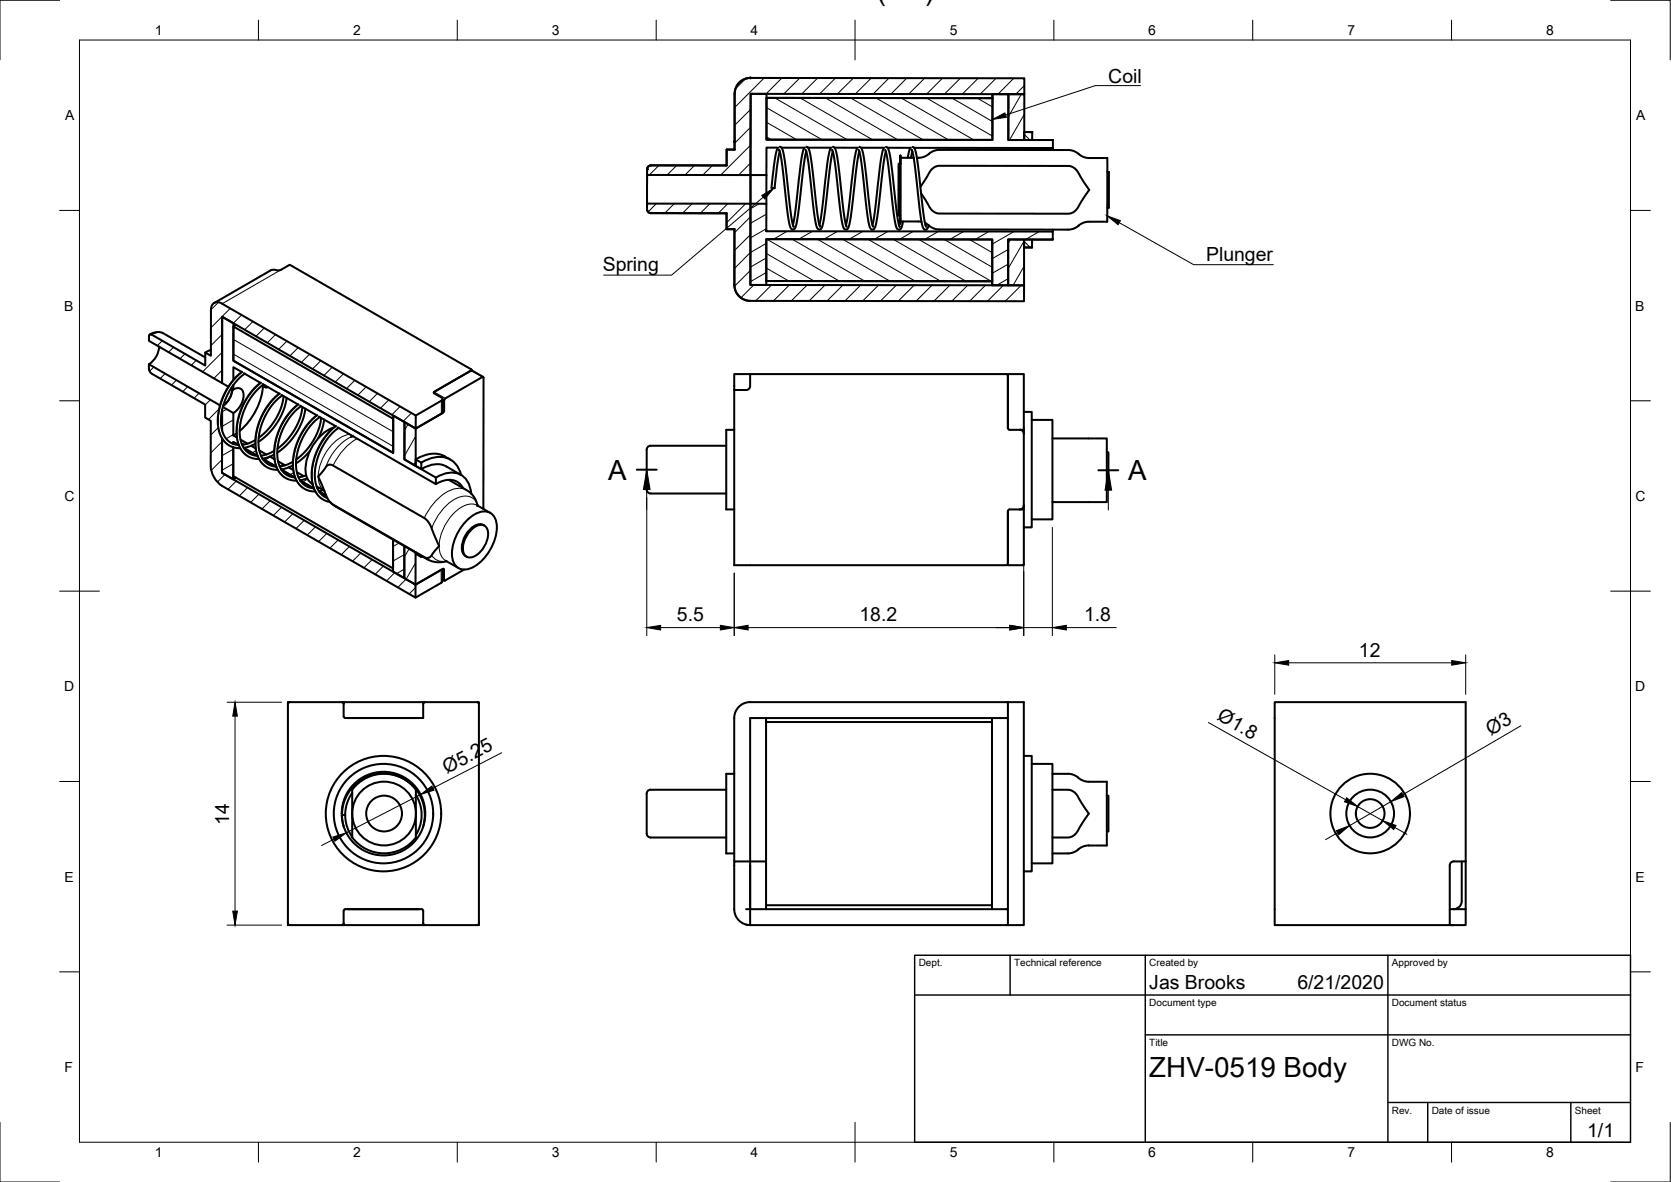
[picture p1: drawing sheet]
<svg xmlns="http://www.w3.org/2000/svg" width="420mm" height="297mm" viewBox="0 0 420 297" stroke-linecap="round" stroke-linejoin="round" font-family="sans-serif">
<!-- layer: Visible -->
<g fill="none" stroke="#000" stroke-width=".51">
<path d="M187.7 19.7l.7-.1 69.2 .1v4l-68.9-.1v20.4h-26M187.7 19.7a4 4 0 0 0-3 3.9v11M188.8 19.6a4 4 0 0 0-4.1 4v14h-2v4h-19M184.7 34.6v3M184.7 37.6h-2v4M184.7 37.6h.1M192.7 24.6l56.9 .1-.1 10.5-56.8-.1zM192.7 24.6l56.9 .1M195.5 37.3l-.7 2.7-.8 6.6a.44 .44 0 0 0 .2 .7 .44 .44 0 0 0 .6-.4l.7-6.2 .6-2.7M195.7 37.1h-3v6.9M195.9 37.6l.8 3.7 1.6 13.9 .4 1.8 .5 .7 .4-.1 .3-.3 .5-1.6 1.7-14.3 .6-3.4M196.1 36.9l.5 .4 .6 2 1.6 14.4 .7 3.3"/>
<path d="M196.5 37.1h5.9M202.2 37.3l-.7 2.7-1.5 13.2-.6 3.3M202.6 37.6l.7 3.6 1.6 14 .5 1.9 .2 .4 .4 .2 .6-.5 .5-2 1.6-13.1 .7-4.1M202.8 36.9l.3 .1 .3 .5 .4 1.8 1.7 14.4 .7 3.3M203.2 37.1h5.8M208.8 37.3l-.6 2.8-1.5 12.8-.7 3.6M209.2 37.6l.8 3.6 1.6 14 .5 2.1 .5 .4 .4-.1 .3-.3 .5-2.1 1.6-13.6 .7-3.6M209.4 36.9l.6 .4 .5 1.9 1.7 14.9 .7 2.9M209.8 37.1h5.9M215.5 37.3l-.7 3.1-1.5 12.8-.6 3.3M215.9 37.6l.7 3.6 1.6 13.9 .5 2 .5 .6 .4-.1 .4-.3 .5-1.9 1.6-13.8 .6-3.5M216.1 36.9l.4 .3 .3 .4 .4 2 1.6 13.5 .7 3.9"/>
<path d="M216.5 37.1h5.9M222.2 37.3l-.7 2.7-1.5 12.9-.6 3.6M222.6 37.7l.6 3 1.7 14 .4 2.2 .4 .7 .4 .1 .4-.2 .6-1.8M222.8 36.9l.6 .5 .4 1.8 1.7 14.3 .7 3.5M223.2 37.1l5.8 .1M226.4 39.7h3.3M228.8 37.3l-.6 2.4M229.2 37.7l.8 3.3 1.2 11.5 .6 3.9 .4 1 .4 .3 .6-.2 .3-.9M229.4 38.1l-.4 1.6M229.4 36.9l.5 .3 .2 .4 .4 1.9 1.7 14 .7 3.5M229.8 37.2h34.9v-2h-11.2l.1-11.5h-4l-.1 11.5-56.8-.1v-11.5h-4v20.4h4M230.5 39.7l1.7-.2 2.5-1.6 1.3-.2h32.9l1.3 .3 1.7 1.2 1.3 .5h5.2"/>
<path d="M249.5 23.7v1M249.6 24.7h.1M253.6 23.7h4l-.1 11.5h-4zM257.5 33.2h2v2h-2zM257.5 33.2h2M259.5 35.2h5.2M259.6 33.2h.1M264.7 37.2v.5M264.7 35.2h.1M278.4 39.7v16l-5.2 .1-1.2 .4-1.9 1.2-1.3 .3h-32.9l-1.4-.4-1.9-1.3M162.7 52.6l.2 .6 .6 .4h19.2v4h2v14a4 4 0 0 0 4 4M162.7 52.6v-1.4h26v20.4l68.8 .1v4l-68.8-.1"/>
<path d="M162.7 52.6l.2 .6 .6 .4h19.2M163.7 41.6l-.6 .2-.4 .6v8.8M163.7 41.6l-.7 .3-.3 .7M163.7 41.6h19M182.7 53.6v4h2M182.7 53.6h.1M182.7 41.6h.1M184.7 57.6l-.1 14a4 4 0 0 0 4 4M184.7 57.6h.1M188.7 51.2h4v6.9l72 .1v2h-11.2v11.5h-4v-11.5l-56.8-.1v11.5h-4zM188.7 44v7.2M192.7 44v7.2"/>
<path d="M226 54.2h.4M226 41.1v13.1zM226 41.2h.4M226.4 55l-.4 1.6M226.4 55.7h5.3M226.4 41.1v-1.4v15.9v-1.4M226.4 41.1v13.1M231.4 47l2.9-4.4 .8-.7 1.1-.2h32.6l1 .3 .8 .7 2.8 4.3a.7 .7 0 0 1 .1 1.2l-2.9 4.6-.8 .6-1.1 .3-32.8-.1-1-.3-.7-.6-2.6-4.1M232.8 56.1l-.1 .5M264.7 57.7v.5M278.4 43.2h.4M278.4 52.2h.4"/>
<path d="M278.8 43.2v9M69.3 67.9l1.4-.1 2.2-1.3 45.5 26.3M69.3 67.9l-.7-.1-.6 .2-14.1 8.1M188.6 75.6h.1M192.7 60.1l56.8 .1v10.5l-56.8-.1zM192.7 70.6l56.8 .1M249.4 70.7l.1 1M249.5 70.7h.1M253.5 60.2h4v11.5h-4zM257.5 60.2h2v2h-2zM257.5 62.2h2M259.5 60.2h5.2"/>
<path d="M259.5 62.2h.1M264.7 60.2h.1M37.5 84.1h.6l13.5 7.8v-3.3l1.4 .8v-11.4a1.71 1.71 0 0 1 .9-1.9 1.71 1.71 0 0 1 2 .2l48.6 28.1v3.3l-48.6-28.1-.1 16.7-18.4-10.7zM37.7 84.1l1.7-.7 1.7 .3 10.5 6.1M40 87.1a5.6 5.6 0 0 1-2.5 4.4M53 87.9l-1.4 .7M57.4 97.2l-1.6-.9 .1-16.7 2.8 1.6v9.4l40.2 23.2v-9.4l2.8 1.7v9.4l7.9 4.5v1.7l-24.7-14.3M58.1 97.6l.6 .3M58.4 97.7l-.2 1.4-.6 1.3-1.5 1.6M58.7 96.8v1.1M58.7 97.9a1.56 1.56 0 0 1 1.8-.2 1.56 1.56 0 0 1 .8 1.6 5.6 5.6 0 0 1-2.6 4.5M58.7 82l40.2 23.2v8.6l-40.2-23.2z"/>
<path d="M59.4 81.6l-.7 .4M60.8 93.5l-2.1-1.2v3.2M60.8 93.4l-2.2 2.1-2 3.1-1.4 3.6-.5 3.4 .4 2.9 1 2.1 1.7 1.5 1.3 .4 1.3 .1M61.3 93.8l4.2 2.4M61.6 93.9l-2.1 1.8-1.8 2.6-1.2 2.6-.9 3.6 .1 2.9 .3 1.2 .6 1.4 1.5 1.3 1.9 .5M65.6 96.2l-2.2 2-2.1 3.2-1.4 3.6-.4 3.3 .3 2.9 .5 1.3 .8 1.1 .7 .7 1.2 .7 2.1 .3M66 96.5l4.2 2.4M66.1 96.7a16.8 16.8 0 0 1-5.8 11.6M66.3 96.6l-2.6 2.4-1.7 2.7-1.2 3.1-.5 3 .2 2.6 .7 2 .9 1.1 .7 .5 1.9 .5M66.6 96.8a.44 .44 0 0 0 .1 .6 .44 .44 0 0 0 .6-.1M70.3 98.9l-2.1 1.9-2 3-1.5 3.6-.5 3.1 .2 3 .4 1.3 .7 1.2 .9 1 1 .6 1.1 .3 1.3 .2M70.7 99.2l4.2 2.4"/>
<path d="M71 99.4l-2.3 2.1-2 3-1.2 3.1-.5 2.9 .2 2.6 .5 1.5 .5 .9 1.6 1.4 1.7 .4M71.3 99.6l-.4 2.3-1.5 3.2-1.9 2.8-2.5 2.1M72.1 100l-.7 2.9-1.6 3.2-2.3 2.8-2.5 2.1M111 99.9l.3 .4-.3 .4M118.4 93.1l-9.4 5.5 2 1.3M118.5 92.8v.3M118.5 93.1l3 1.6M118.6 92.9v.2M121.3 94.7l-9.3 5.4-.3 .5-.2 3-7 4.1 6.5-3.7 .3-.4M121.3 94.8l.3 .1-.1 33M184.6 98h3.1l.6-.2 .3-.7v-3.1h64.4l.4 .4v13.2M184.6 98v44h68.4"/>
<path d="M188.6 94h-4v4M55.3 101.9l-17.9-10.4 .1 1.6 .5 .7 13.6 7.9v3.2l1.4 .9v11.4a6.3 6.3 0 0 0 2.8 4.9l48.7 28.1v-3.3l-48.7-28.1v-8.6v8.6l2.9 1.7v-8.1v7.2l40.1 23.2v-7.2v8.1l2.9 1.6v-8.1v8.1l2.8 1.6v-8v.3l1.4 .8v-.3M55.8 103.1v5M56 102.3l2.7 1.5v5.6M58.7 111.6v-.5l1.3 .7M58.7 109.4l.9 .5M59.5 108.9l-.8 .5M60.5 110.5l1.8 1M61.3 112.6l3.4 1.9M63.1 112l1.2 .7M64.2 110.6l-1.7 .8-1.6 .4M64.2 111.5l-1.4 .6-1.5 .5"/>
<path d="M65.2 113.2l1.8 1M66 115.3l3.4 1.9M67.9 114.7l1.1 .7M68.9 113.3l-1.9 .9-1.4 .3M68.9 114.2l-1.4 .7-1.5 .4M69.9 115.9l1.8 1M70.8 118.1l3.3 1.9M72.6 117.5l1.1 .6M73.6 116l-1.6 .8-1.7 .4M73.6 117l-1.5 .7-1.4 .3M74.6 118.6l1.8 1.1M75 101.6l-2 1.8-2.2 3.3-1.4 3.4-.5 3.1 .3 3.3 .5 1.2 .7 1.2 .9 .9 1 .6 1.1 .3 1.2 .1"/>
<path d="M75.5 101.9l4.2 2.5M75.7 102.1l-2 1.8-2.1 2.9-1.4 3.5-.5 2.9 .2 2.7 .3 1.1 .8 1.3 1.3 1.2 1.9 .5M76 102.3l-.4 2.3-1.5 3.3-1.6 2.4-2.7 2.5M76.8 102.7l-.8 3.2-1.5 3-2.5 3-2.3 1.9M77 119.5l-1.9 .5M77.9 113.3l-1.8 2-1.7 1.2M79.7 104.3l-2.4 2.3-1.8 2.8-1.3 3.4-.6 3.3 .3 3 .5 1.3 .7 1.1 .7 .8 1 .7 1.1 .4 1.4 .1M80.2 104.7l4.2 2.4M80.4 104.8l-1.2 .9-1.2 1.3-1.7 2.5-1.3 3.5-.6 2.9 .3 2.9 .8 1.9 1.4 1.4 .8 .4 1.2 .2M80.8 105l-.5 2.3-1.5 3.5-2.3 3-2 1.7M81.5 105.4l-.4 2-1.1 2.7M82.1 117.2l.7-.4 .9 .2 23.1 13.2 1.3 1.6 1.9 4.6a.7 .7 0 0 1 .2 1.1l-2.1 2.5-.8 .2-.6-.2-23.1-13.3-.8-.8-.7-1-1.7-4.4a.66 .66 0 0 1-.2-1z"/>
<path d="M83.9 107.5a11.6 11.6 0 0 0-6.9 12.1l.3 .6M84.4 107l-2 1.9-2 2.9-1.4 3.5-.6 3.2 .1 3 .8 2 .7 1 .9 .9 2.1 .8M85.1 107.5l-1.7 1.6-2 2.5-1.2 2.6-.8 2.9-.2 2.8 .5 2.5 .9 1.6 .8 .7 .9 .5M88.8 109.6l-.6 .2M101.7 106.1l2.8 1.6v9.4l-2.8-1.6zM104.5 115.4a7.2 7.2 0 0 1 8.7 .1M104.5 115.5l1.4 .8v1.6l-1.4-.8zM105.9 116.3a6.9 6.9 0 0 1 8-.4 6.3 6.3 0 0 1 2 3.4M105.9 117.9a6.3 6.3 0 0 1 6.4-.7l3.6 2.2M111 100.7l-6.5 3.7M111.3 100.3v3.3M182.6 112h-19a1.4 1.4 0 0 0-1 1.7v8.3a1.9 1.9 0 0 0 .6 1.9l19.4 .1"/>
<path d="M184.6 108h-2v20h2M253.4 107.6v-13.6h4v14M253.4 107.6l.4 .4h2.6M256.4 108h1v20M256.4 108a1.01 1.01 0 0 1 1 1M257.4 103.5h2v29h-2M259.4 105.5h5.2v25h-5.2M264.6 110.2h13.7v16h-13.7M278.3 113.7h.4v9h-.4M59.4 120l-.7 .5M75.5 120.8l3.3 1.9M77.2 120.2l-1.7 .5"/>
<path d="M77.3 120.2l.6 .9 .7 .6M79.6 122.2l2 1.1M80.2 122.6l-.4 .1M80.2 123.5l1.8 1M81.2 123.2l-1 .2M83.1 126.3l1.3 1 23.2 13.4 2.1 .6h1.4l1.2-.3M106.2 139.8l-.3 .2M109.6 121.6a4.7 4.7 0 0 1 6.3 .3l.5 .7M109.6 120a6.2 6.2 0 0 1 6.7-.4 5.8 5.8 0 0 1 2.2 4.4M112.9 120.6l5.3 3.2 1 1.1 1 2.2M117.7 130.5a5.2 5.2 0 0 1 5.6-1.6 4.5 4.5 0 0 1 1.6 4.7 12.3 12.3 0 0 1-6.5 9.2 3.2 3.2 0 0 1-4.7-2.7 12.2 12.2 0 0 1 4-9.6zM118.3 133.3a3 3 0 0 1 3.5-1.2 3.1 3.1 0 0 1 .7 3.6 6 6 0 0 1-4.2 4.4 1.89 1.89 0 0 1-1.9-2.3 7.1 7.1 0 0 1 1.9-4.5z"/>
<path d="M120.1 127l3.2 1.9M121.8 132.1a2.44 2.44 0 0 0-3.1 .5 6.4 6.4 0 0 0-2.4 6.3l1 1M253.4 128.4v13.2l-.4 .4M256.4 128h-2.6l-.4 .4M256.4 128h1v14h-4v-13.6M257.4 127a1.01 1.01 0 0 1-1 1M111.2 145.6l.5 .3M111.2 146l-.3 .5-6.4 3.7M111.2 143v3.1M112.1 140.9l3.2 1.9M116.7 143.1l-4.9 2.8-.2-.2v-2.6l-.2-.1-6.9 3.9M72.8 176.5h-.4v56h.4"/>
<path d="M72.8 176.5h13.2M72.8 176.5l-.4 .3M86 176.5h20.4M86 176.5l.4 .3M86.4 176.5v3.5l.4 .4h19.6v-3.5M106.8 176.5h-.4v.4M106.8 176.5h13.2M106.8 176.5l-.4 .3M120 176.5h.4v.4M120 176.5l.4 .3M120.4 176.9v55.6h-.4M253.4 176.5l-64.8-.1a4 4 0 0 0-4 4v36.1"/>
<path d="M253.4 176.5v56M253.4 176.5h4v56h-4M87.4 180.5h18M88.6 199.2l-.9 1.5-.5 1.4-.4 2.7M104.6 199.7l1 2.3 .4 2.3-.3 3-1.1 2.6M104.6 198.5v12M104.6 198.4a9.8 9.8 0 0 0-16 .3v11.6a9.9 9.9 0 0 0 16 .1M182.6 198.5l-19-.1a1.4 1.4 0 0 0-1 1.7v8.3a1.9 1.9 0 0 0 .6 2l19.4 .1M184.6 194.5h-2v20h2M192.6 180.5v36M192.6 181.4h56.8M249.4 180.5v48"/>
<path d="M253.4 180.5h-64.8v36M257.4 190h2v29h-2M259.4 192h5.2v25h-5.2M264.6 198.5h4.1l1.1 .3 1 1.1 2.5 3.8a.72 .72 0 0 1 .1 1.2l-2.6 4.1-1 1.1-1.1 .4h-4.1M264.6 194.5h3.9M268.5 194.4a5.2 5.2 0 0 1 3.4 1.6l1.4 .4 5 .1v16h-4.5a5.1 5.1 0 0 0-3.5 1.5l-1.3 .4-4.4 .1M278.3 200h.4v9h-.4M86 204.8h.1a.47 .47 0 0 1 .6 0 .47 .47 0 0 1 .1 .5l.4 2.4 1.4 2.6M86.5 207.9l-.5-2.3 .1-2.4 .6-2.2 1.1-2.1 1.5-1.7 2-1.5 2.2-.9 2.7-.4 2.3 .2 2.3 .7 2.3 1.5 1.7 1.9 1.2 2.1 .6 2.1 .2 2.4-.5 2.6M188.6 216.5v1M188.6 216.5h-4v12a4 4 0 0 0 3 3.9M188.6 217.5v15"/>
<path d="M188.6 216.5h4v12M188.6 217.5v11M364.5 217.5v11h4v4h-3M365.5 216.5h3M365.5 216.5a1.01 1.01 0 0 0-1 1M367.5 216.5v10a2 2 0 0 1-2 2M368.5 216.5v-40h-48v56h45M368.5 216.5v12M72.4 232.1l.4 .4M72.8 232.5h13.2M86 232.5h.4M86.4 232.5h20"/>
<path d="M86.4 232.5v-3.6l.4-.4h19.2l.4 .4v3.6M86.4 232.1l-.4 .4M106.4 232.5h.4M106.4 232.1l.4 .4M106.8 232.5h13.2M120.4 232.1l-.4 .4M187.6 232.4l1 .1M187.6 228.5h1M188.6 232.5h64.8M188.6 228.5h64.8M192.6 227.5h56.8M364.5 228.5v3.9l1 .1"/>
<circle cx="96.4" cy="204.5" r="12.5"/>
<circle cx="96.4" cy="204.5" r="14.5"/>
<circle cx="96.4" cy="204.5" r="10.5"/>
<circle cx="96.6" cy="204.4" r="8"/>
<circle cx="96.6" cy="204.4" r="4.5"/>
<circle cx="344.5" cy="204.4" r="10"/>
<circle cx="344.5" cy="204.4" r="6"/>
<circle cx="344.5" cy="204.4" r="3.6"/>
</g>
<circle cx="162.7" cy="42.6" r=".25" fill="#000"/>
<g fill="#000" stroke="#000" stroke-width=".25">
<circle cx="188.7" cy="19.6" r=".24"/>
<circle cx="184.7" cy="35.6" r=".24"/>
<circle cx="120.1" cy="127.1" r=".24"/>
</g>
<!-- layer: Visible Narrow -->
<g fill="none" stroke="#000" stroke-width=".25">
<path d="M70.7 67.8l-14.8 8.5M41.2 83.8a2.99 2.99 0 0 0-3 .3M61 93.5l-2.1 1.9-1.7 2.4-1.2 2.4-.9 3.1-.2 3 .3 2.4 1 1.9 1.5 1.3M65.8 96.2l-1.8 1.6-2.1 2.7-1.1 2.3-.9 3.2-.3 3.2 .3 2.1 1 2 1.5 1.3M70.5 98.9l-2.2 2-1.6 2.4-1.4 2.7-.7 2.8-.3 3 .4 2.5 1 1.9 1.4 1.2M109.1 98.5l2.9 1.6M118.4 93.1l2.9 1.6M75.2 101.6l-2.1 2-1.7 2.4-1.3 2.6-.8 2.9-.3 2.8 .3 2.3 1.1 2.2 1.4 1.3M79.9 104.3l-2 1.9-1.5 2.1-1.6 3-.8 2.7-.2 2.5 .2 2.6 1 2.3 1.5 1.4M84.6 107.1l-1.6 1.4-1.9 2.5-1.4 2.7-.9 3-.3 2.5 .2 2.6 1 2.3 .7 .9 .9 .5M88 109.1a9.5 9.5 0 0 0-6.8 5.9 8.1 8.1 0 0 0-.4 7.6l.8 .7M88.3 109.8a13.5 13.5 0 0 0-6.4 7.6"/>
<path d="M89.8 110.2a14.7 14.7 0 0 0-6 6.8M111 100.7v3.3M111.3 103.6l.1 .1M111.3 103l.4 .2M111.3 100.4l.4 .2M83.8 126.8l.6 .5M106.7 140l.6 .5M108.5 139.5a3.3 3.3 0 0 0 3.8 1.5M117.3 123.2a5.6 5.6 0 0 0-6.2 1.2 16 16 0 0 0-4.4 5.8M119.9 126.2a3.8 3.8 0 0 0-5.7-.7 14 14 0 0 0-5.6 7.3M120.1 127a4.9 4.9 0 0 0-5.5 1.5 12 12 0 0 0-4 10.1l.1 .6a3.1 3.1 0 0 0 1.4 1.7M110.9 143.2v3.3"/>
<path d="M111.2 145.5l.4 .2M111.4 143l.2 .1"/>
</g>
<!-- layer: Border -->
<g fill="none" stroke="#000" stroke-width=".25">
<path d="M15 .1h-15v15M20 10.1h390v276.9h-390zM65 5.1v5M115 5.1v5M165 5.1v5M215 5.1v10M265 5.1v5M315 5.1v5M365 5.1v5M405 .1h15v15M15 52.9h5M410 52.9h5"/>
<path d="M15 100.7h5M410 100.7h5M15 148.6h10M405 148.6h10M15 196.4h5M410 196.4h5M15 244.2h5M410 244.2h5M0 282.1v14.9h15M65 287v5M115 287v5M165 287v5"/>
<path d="M215 282.1v9.9M265 287v5M315 287v5M365 287v5M420 282.1v14.9h-15"/>
</g>
<!-- layer: TitleBlock -->
<path d="M230 240.1h180v46.9h-180zM230 250h180M254 240.1v9.9M288 240.1v46.9M349 240.1v46.9M288 260.1h122M349 277.1h61M359 277.1v9.9M395 277.1v9.9" fill="none" stroke="#000" stroke-width=".36"/>
<!-- layer: Hatching -->
<g fill="none" stroke="#000" stroke-width=".25">
<path d="M187.4 19.8l-2.4 2.5M192.1 19.6l-7.4 7.4M196.6 19.6l-4 4M201.1 19.6l-4 4M205.6 19.6l-4 4M210.1 19.6l-4 4M214.5 19.6l-4 4M219 19.6l-4 4.1M223.5 19.6l-4 4.1M228 19.6l-4 4.1M232.5 19.7l-4 4M237 19.7l-4 4"/>
<path d="M241.4 19.7l-4 4M245.9 19.7l-4 4M250.4 19.7l-4 4M254.9 19.7l-4 4M183.1 37.6l-.4 .4M188.7 32l-4 4M188.7 36.5l-7.5 7.5M188.7 27.5l-4 4M192.7 34.4l1.3 .7M192.7 30.7l7.6 4.4M192.7 27.1l14 8M194.8 24.6l18.3 10.5"/>
<path d="M201.2 24.6l18.2 10.5M207.6 24.6l18.2 10.6M213.9 24.6l18.3 10.6M220.3 24.6l18.2 10.6M226.7 24.7l18.2 10.5M233 24.7l16.5 9.5M239.4 24.7l10.1 5.8M245.8 24.7l3.7 2.2M256.8 23.7l-3.3 5.6M257.5 35.1v.1M257.5 21.5l-2.1 2.2M257.5 33.7l1.5 1.5"/>
<path d="M257.5 28.8l-3.7 6.4M165 51.2l-2 2.1M165.7 41.6l-2.4 2.4M169.5 51.2l-2.4 2.4M170.2 41.6l-2.5 2.4M174 51.2l-2.4 2.4M174.6 41.6l-2.4 2.4M178.5 51.2l-2.4 2.4M179.1 41.6l-2.4 2.4M183 51.2l-2.4 2.4M187.5 51.2l-4.8 4.8M188.7 54.5l-4 4"/>
<path d="M188.7 59l-4 4M188.7 41l-3 3M190.9 51.2l-2.2 1.3M192.7 53.8l-4 2.3M192.7 57.5l-4 2.3M198 58.1l-3.5 2M204.3 58.1l-3.5 2M210.6 58.1l-3.4 2M216.9 58.2l-3.4 1.9M223.3 58.2l-3.5 1.9M229.6 58.2l-3.4 2M235.9 58.2l-3.4 2"/>
<path d="M242.3 58.2l-3.5 2M248.6 58.2l-3.4 2M255 58.2l-5.5 3.1M261.3 58.2l-3.5 2M264.7 59.9l-.5 .3M54.9 76l-1.9 1.9M57.9 77.5l-4.9 4.9M60.7 79.1l-2 2.1M188.7 63.4l-4 4.1M188.7 68l-4 3.9M189.5 71.6l-3.2 3.2M192.7 61.2l-4 2.3"/>
<path d="M192.7 64.8l-4 2.3M192.7 68.5l-4 2.3M192.7 67.4l5.6 3.2M192.7 63.7l12 6.9M192.8 60.1l18.3 10.5M194 71.6l-4 4M198.5 71.6l-4 4M199.2 60.1l18.2 10.5M203 71.6l-4 4M205.5 60.1l18.3 10.6M207.5 71.6l-4 4M211.9 60.1l18.2 10.6"/>
<path d="M211.9 71.6l-4 4M216.4 71.6l-4 4M218.3 60.1l18.2 10.6M220.9 71.7l-4 3.9M224.6 60.2l18.3 10.5M225.4 71.7l-4 4M229.9 71.7l-4 4M231 60.2l18.2 10.5M234.4 71.7l-4 4M237.4 60.2l12.1 6.9M238.8 71.7l-4 4M243.3 71.7l-4 4"/>
<path d="M243.8 60.2l5.7 3.3M247.8 71.7l-4 4M252.3 71.7l-4 4M253.5 70l-2.9 1.7M253.5 62.7l-4 2.3M253.5 66.4l-4 2.3M254.1 60.2l-.6 1M256.8 71.7l-4 4M257.5 75.5l-.2 .2M257.5 67l-2.8 4.7M257.5 60.6l1.5 1.6M257.5 60.6l-4 6.9"/>
<path d="M37.9 84l-.4 .5M38.7 92.2l-1.1 1.1M40.8 85.6l-1.2 1.3M41.5 93.9l-1.2 1.2M43.6 87.3l-1.2 1.2M44.4 95.5l-1.3 1.3M46.5 88.9l-1.2 1.3M47.2 97.2l-1.2 1.2M49.3 90.6l-1.2 1.2M50.1 98.8l-1.3 1.3M55.9 84l-2.9 2.9M55.9 88.5l-5 4.9"/>
<path d="M55.9 93l-2.1 2.1M58.7 89l40.1 23.2M58.7 85.3l40.2 23.2M63.6 80.8l-2.1 2.1M66.4 82.4l-2 2.1M69.3 84.1l-2.1 2.1M72.1 85.7l-2 2.1M75 87.4l-2.1 2M77.8 89l-2 2.1M80.7 90.6l-2.1 2.1M83.5 92.3l-2.1 2.1M86.4 93.9l-2.1 2.1"/>
<path d="M89.2 95.6l-2.1 2M92.1 97.2l-2.1 2.1M94.9 98.9l-2.1 2.1M52.9 100.5l-1.3 1.3M54.9 107.4l-1.9 1.9M55.1 102.8l-2.7 2.6M55.8 106.5l-.2 .3M55.8 111l-2.8 2.8M55.8 115.5l-2.7 2.7M56.2 110.6l-.4 .2M56.6 119.2l-1.9 1.9M57 102.8l-1.2 .7"/>
<path d="M58.7 116.5l-2.9 1.7M58.7 105.5l-2.9 1.7M58.7 109.2l-1.8 1M58.7 112.9l-2.9 1.6M61.6 111.2l-.8 .4M64.4 113.2l-1 .6M68 114.8l-1.4 .8M71.2 116.6l-.9 .5M73.9 118.8l-1 .5M97.7 100.5l-2 2.1M100.6 102.2l-2.1 2M102.6 106.6l-.9 1.6"/>
<path d="M103.4 103.8l-2 2.1M104.5 107.2l-.3 .3M104.5 109.7l-2.8 4.9M104.5 116l-.4 .8M58.7 120.2l-.3 .1M59.4 120.9l-2.1 2.1M62.3 122.5l-2.1 2.1M65.1 124.2l-2.1 2M67.9 125.8l-2 2.1M70.8 127.5l-2.1 2M73.6 129.1l-2 2.1M76.5 130.8l-2.1 2"/>
<path d="M77.3 120.4l-1.2 .7M79.3 132.4l-2 2.1M80.1 122.5l-.3 .2M82.2 134l-2.1 2.1M85 135.7l-2 2.1M87.9 137.3l-2.1 2.1M90.7 139l-2.1 2M100.3 136.5l-1.5 .8M101.7 139.4l-2.9 1.6M102.9 137.9l-1.2 2.1M93.6 140.6l-2.1 2.1M96.4 142.2l-2.1 2.1"/>
<path d="M99.3 143.9l-2.1 2.1M101.6 143l-1.9 1.2M102.1 145.5l-2.1 2.1M104.5 147.7l-1.6 1.6M104.5 141.5l-2.4 4.1"/>
</g>
<!-- layer: Annotations -->
<path d="M160.1 118h5M276.2 118.2h5" fill="none" stroke="#000" stroke-width=".51"/>
<path d="M286.8 21.5h-11.4l-22.5 7.4M191.9 49.6l-23 19.5h-17.1M281.4 56l18.7 10.5h20.1M162.6 123v5M278.7 123.2v5" fill="none" stroke="#000" stroke-width=".25"/>
<path d="M249.5 30l3.2-1.6 .3 1.1zM191.5 49.1l3.1-1.8-2.3 2.7zM278.4 54.2l3.3 1.2-.6 1.1zM162.6 118l.8 5h-1.6zM278.7 118.2l.8 5h-1.6z" fill="#000" stroke="#000" stroke-width=".25"/>
<!-- layer: Dimensions -->
<g fill="none" stroke="#000" stroke-width=".25">
<path d="M162.6 125v34.7M257.4 129v30.7M264.6 132.5v27.2M166.1 157.7h15M184.6 144v15.7M188.1 157.7h65.8M257.4 157.7h7.2M268.1 157.7h12.6M57.1 176.5h13.7M59.1 180v49M320.5 164.6v9.9M324 166.6h41"/>
<path d="M368.5 164.6v9.9M105.7 199.7l-18.6 9.6M126.1 189.2l-17.2 8.9M303.8 181.6l34.5 19.4M382.4 182.4l-29.7 17.3M84 210.9l-3.1 1.6M336.3 209.3l-3 1.7M341.4 202.7l6.3 3.5M349.7 201.5l-10.4 6M350.7 207.9l3.1 1.8M57.1 232.5h13.7"/>
</g>
<g fill="#000" stroke="#000" stroke-width=".25">
<path d="M162.6 157.7l3.5-.6v1.2zM181.1 157.1l3.5 .6-3.5 .6zM184.6 157.7l3.5-.6v1.2zM253.9 157.1l3.5 .6-3.5 .6zM264.6 157.7l3.5-.6v1.2zM59.1 176.5l.6 3.5h-1.2zM320.5 166.6l3.5-.6v1.2zM365 166l3.5 .6-3.5 .6zM105.7 199.7l2.9-2.2 .5 1.1zM349.7 201.5l2.7-2.3 .6 1zM83.7 210.4l3.4-1.1-2.9 2.1zM336 208.8l3.3-1.3-2.7 2.3z"/>
<path d="M338.6 200.5l2.8 2.2-3.3-1.2zM347.7 206.2l3.3 1.2-.6 1.1zM58.5 229h1.2l-.6 3.5z"/>
</g>
<g font-size="7">
<text x="206.9" y="-.1">A-A (4:1)</text>
<text x="153" y="120.5">A</text>
<text x="283.7" y="120.7">A</text>
<text x="289" y="270.6">ZHV-0519 Body</text>
</g>
<g font-size="4.9">
<text x="278.7" y="20.8">Coil</text>
<text x="303.3" y="65.5">Plunger</text>
<text x="151.6" y="68.1">Spring</text>
<text x="170.2" y="156.2">5.5</text>
<text x="216.1" y="156.2">18.2</text>
<text x="272.6" y="156.2">1.8</text>
<text x="341.7" y="165.1">12</text>
<text x="305.8" y="180.8" transform="rotate(29 305.8 180.8)">Ø1.8</text>
<text x="374.8" y="184.9" transform="rotate(-30 374.8 184.9)">Ø3</text>
<text x="112.4" y="194.4" transform="rotate(-27 112.4 194.4)">Ø5.25</text>
<text x="57.6" y="207.3" transform="rotate(-90 57.6 207.3)">14</text>
<text x="289" y="248.5">Jas Brooks</text>
<text x="326.2" y="248.5">6/21/2020</text>
<text x="399.1" y="285.7">1/1</text>
</g>
<g font-size="3.5">
<text x="39" y="8.8">1</text>
<text x="88.8" y="8.8">2</text>
<text x="138.8" y="8.8">3</text>
<text x="188.7" y="8.8">4</text>
<text x="238.8" y="8.8">5</text>
<text x="288.7" y="8.8">6</text>
<text x="338.8" y="8.8">7</text>
<text x="388.8" y="8.8">8</text>
<text x="16.4" y="30.2">A</text>
<text x="411.4" y="30.2">A</text>
<text x="16.2" y="78">B</text>
<text x="411.2" y="78">B</text>
<text x="16.2" y="125.9">C</text>
<text x="411.2" y="125.9">C</text>
<text x="16.2" y="173.7">D</text>
<text x="411.2" y="173.7">D</text>
<text x="16.2" y="221.6">E</text>
<text x="411.2" y="221.6">E</text>
<text x="16.2" y="269.4">F</text>
<text x="411.2" y="269.4">F</text>
<text x="39" y="290.8">1</text>
<text x="88.8" y="290.8">2</text>
<text x="138.8" y="290.8">3</text>
<text x="188.7" y="290.8">4</text>
<text x="238.8" y="290.8">5</text>
<text x="288.7" y="290.8">6</text>
<text x="338.8" y="290.8">7</text>
<text x="388.8" y="290.8">8</text>
</g>
<g font-size="2.5">
<text x="231" y="242.9">Dept.</text>
<text x="255" y="242.9">Technical reference</text>
<text x="289" y="242.9">Created by</text>
<text x="350" y="242.9">Approved by</text>
<text x="289" y="252.8">Document type</text>
<text x="350" y="252.8">Document status</text>
<text x="289" y="262.9">Title</text>
<text x="350" y="262.9">DWG No.</text>
<text x="350" y="279.9">Rev.</text>
<text x="360" y="279.9">Date of issue</text>
<text x="396" y="279.9">Sheet</text>
</g>
</svg>
